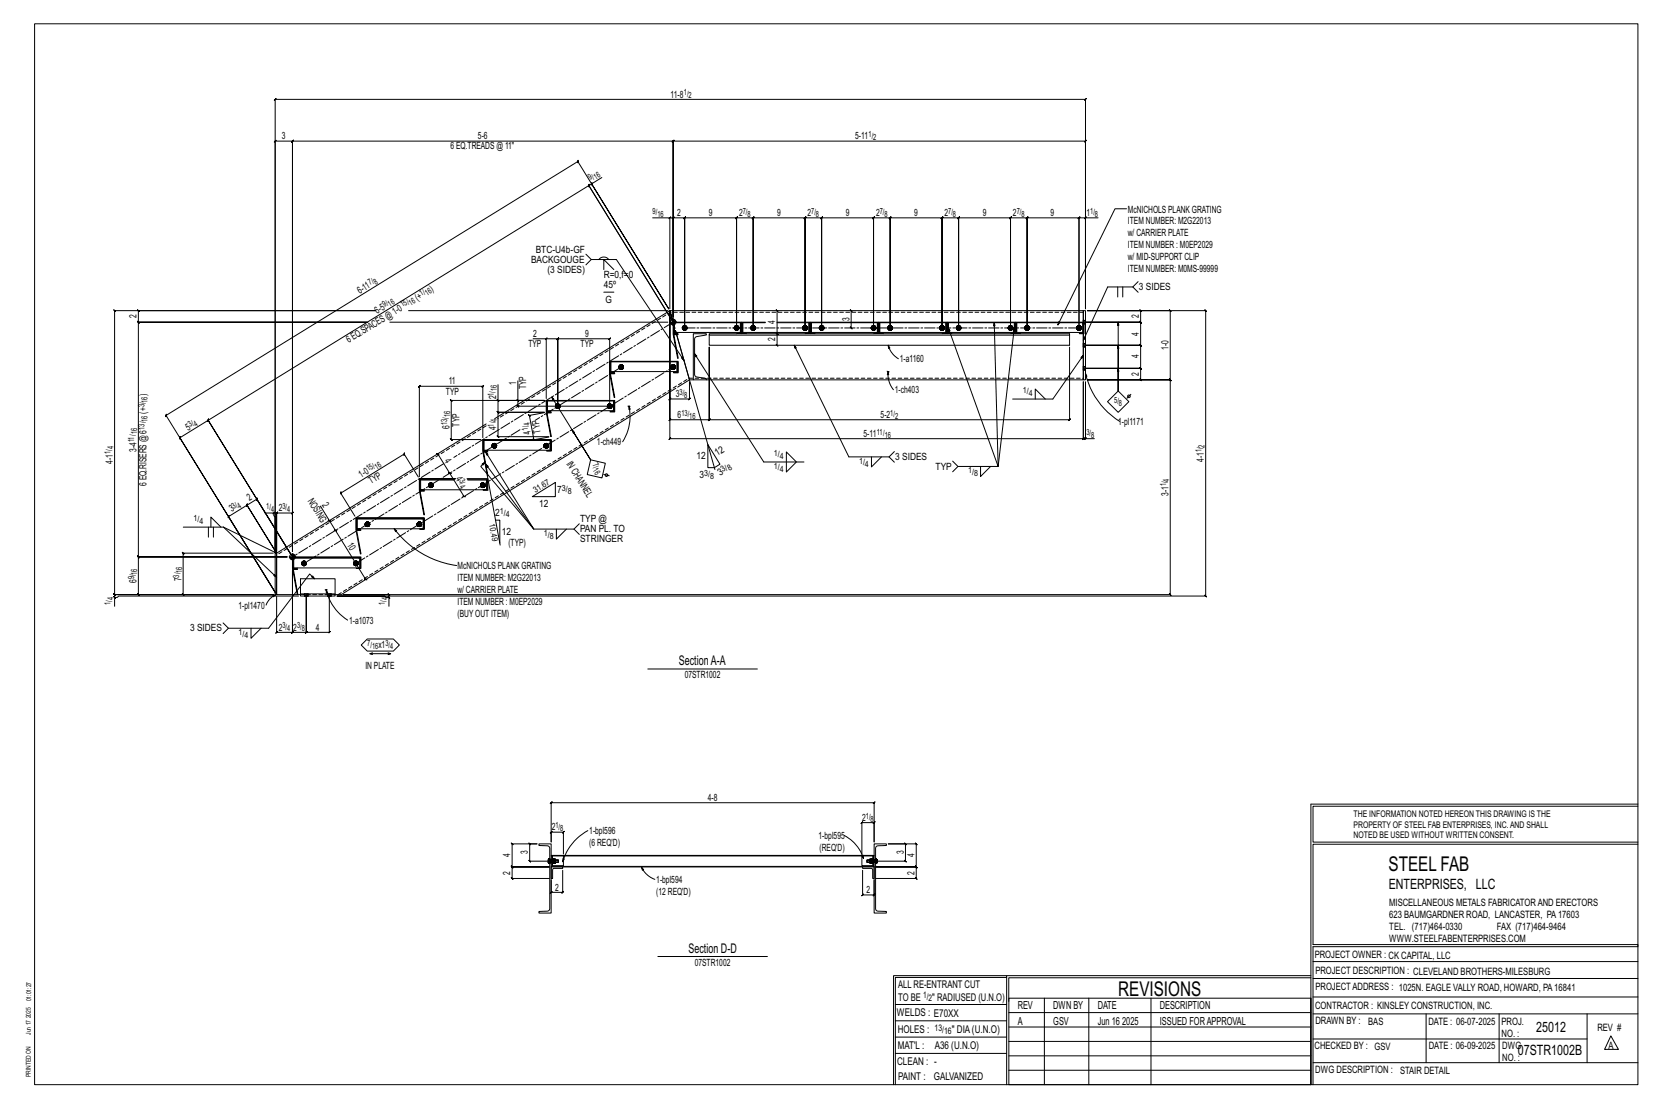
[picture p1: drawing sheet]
<svg xmlns="http://www.w3.org/2000/svg" width="914mm" height="610mm" viewBox="0 0 914 610" stroke-linecap="round" stroke-linejoin="round" font-family="sans-serif">
<g fill="none" stroke="#000" stroke-width=".55">
<path d="M19 13h883v584h-883zM331 98l-5 3 42 69-50-81v-1v2v-1l-227 140 1-1-1 1 61 98-53-86v1v-2v1l16-10-1 1 1-1 45 75-45-75-1 1 1-1 209-129v1v-2v1l46 75-46-75v1v-2v1l2-1M326 101v1zM359 120h10v50M369 120h-1l1-1zM369 120h2h-1l1-1v1v55M598 120v-1l-1 1zM598 120h-4l1-1-1 1v61v-61l1-1-1 1h-29l1-1-1 1v61v-61l1-1-1 1h-9l1-1-1 1v61v-61l1-1-1 1h-28v-1l-1 1h1v61v-61v-1l-1 1h1h-9v-1l-1 1h1v61v-61v-1l-1 1h1h-29l1-1-1 1v61v-61l1-1-1 1h-9v-1l-1 1h1v61v-61v-1l-1 1h1h-29l1-1-1 1v61v-61l1-1-1 1h-9l1-1-1 1v61v-61l1-1-1 1h-28v-1l-1 1h1v61v-61v-1l-1 1h1h-10l1-1-1 1v61v-61l1-1-1 1h-28v-1l-1 1h1v61v-61v-1l-1 1h1h-6v-1l-1 1h1v56M605 120h-7v50M620 115h-6l-32 64M323 140l2 3h14l38 55M325 143l-2 3"/>
<path d="M330 143a3 3 0 0 1 5 0M332 148v-5l6 5M615 158v6M618 158v6M624 158l3 3M627 155l-3 3h-14l-14 29M215 177h153zM225 171h143zM332 161h6M369 177h3M369 172v48h-1l1-1v1h11h-1l1-1v1v-10M369 178l1 1"/>
<path d="M369 177l2 2M370 177l1 1M371 177h37v7h-2l2-1v-5h-37v5l2 1h-2zM371 176l1 1M371 177h.1M371 176v3M371 178h.1M371 178v5v-5M376 180h2v1v1h-2v-1zM405 180h-1M405 180h1l1 1-1 1h-1l-1-1zM405 180h1"/>
<path d="M406 180h1M408 178v5v-5M409 178v5v-5M414 180h1l1 1-1 1h-1l-1-1zM421 177h-13v7h3l-2-1v-5h12M428 177h18v7h-3l3-1v-5h-18M428 171h-1l1 1v-1v13l-1-1 1 1-1-1 1 1v6M442 180h.1M443 180h1v1v1h-1l-1-1zM443 180h1M444 180h.1M445 178v5l1-5"/>
<path d="M446 177h38v7h-3l2-1v-5h-37v5l3 1h-3zM446 178v5l1-5M452 180h1l1 1-1 1h-1l-1-1zM469 171h-1l1 1v-1v10l-1-1 1 1M480 180h.1M480 180h2v1v1h-2v-1zM480 180h1M482 180h.1M483 178v5v-5M484 177h37v7h-2l2-1v-5h-37v5l2 1h-2zM484 178v5v-5M489 180h2v1v1h-2v-1z"/>
<path d="M518 180h-1M518 180h1l1 1-1 1h-1l-1-1zM518 180h1M519 180h1M521 178v5v-5M521 177h38v7h-3l3-1v-5h-37v5l2 1h-3zM522 178v5v-5M527 180h1l1 1-1 1h-1l-1-1zM547 178l2 79h-22l-3-3M556 180h-1M556 180h1l1 1-1 1h-1l-1-1zM556 180h1"/>
<path d="M557 180h.1M558 178v5l1-5M559 177h38v7h-3l2-1v-5h-37v5l3 1h-3zM559 178v5l1-5M565 180h1l1 1-1 1h-1l-1-1zM593 180h.1M593 180h2v1v1h-2v-1zM594 180h.1M595 180h.1M596 178v5v-5M596 176h.1M596 178h.1"/>
<path d="M598 170v-92v-1l-1 1h1h-227v-1l-1 1h1v97v-97v-1l-1 1h1h-210l1-1-1 1 1-1-1 1h-10l1-1-1 1v226v-19v-1v-1h-5M598 170v-115v-1l-1 1h1h-447l1-1-1 1v249M598 176h.1M598 178h.1M599 171h29h-1l1 1v-1v6h-1l1 1v-1h-30h30h-1l1 1v-1v13h-1l1 1v-1h-30h30h-1l1 1v-1v13l-1-1 1 1h-30h30l-1-1 1 1v6h-1l1 1v-1h-29M599 171h45l1 1-1-1v38l1 1-1-1h-45h45l1 1-1-1v118l1 1-1-1h-455h25l1 1-1-1v2M599 171h65h-1l1 1v-1v157h-1l1 1v-1h-478h26l1 1h1v5M616 177v38v-25M293 187h8v32M301 187h6l1-1-1 1v37v-37l1-1-1 1h29h-1l1-1v1v37h-51h1l-1-1v1v-3M301 186l-1 1zM336 199h37v6h-2h2v-6h-37v6h2h-2z"/>
<path d="M336 199v6v-6M371 184h2h-2l2 13zM371 183h37M372 183h.1M372 184h.1M373 199v6v-6M382 184h7l-6 2-1 1v20l2 1h5v1h-7zM382 195l38 59h23M390 185v5h199v-5M404 181l1 1M405 182h1M406 184h-16v1h199v-1h-27"/>
<path d="M407 181l-1 1M409 183h36M411 184h32M427 190l1 1zM437 190l30 62h22l3-3M442 181v1M443 182h1M444 181v1M447 183h36M449 184h32M480 181v1M480 182h1"/>
<path d="M482 181v1M484 183h37M486 184h33M489 190l1 2h-1zM489 190a12 12 0 0 0 6 8M517 181l1 1M518 182h1M520 181l-1 1M522 181l27 76 9-76M522 183h36M524 184h32M555 181l1 1"/>
<path d="M556 182h1M557 181v1M560 183h36M589 191v40l-1 1 1-1h-199h1l-1 1v-1v-40v40h1l-1 1v-1h-21l-1 1 1-1v-59v70h-1l1-1v1h227l1-1-1 1v-32v32l1-1-1 1h2M593 181v1M594 182h.1M595 181v1M596 189h.1M596 191h.1M596 196l-16 24h-23M596 183h.1M598 189h.1"/>
<path d="M598 191h.1M274 212v9h26M285 210v11h15h-52v-1l1 1h-1v21l1 1-1-1h17M304 219l21 34-10-16M336 206h2h-2l2 13zM336 205h37M341 201h2v1v1h-2v-1zM369 202l1 1M370 201l-1 1M370 201h1l1 1-1 1h-1l-1-1zM370 203h1M370 201h1"/>
<path d="M371 201l1 1M372 202l-1 1M372 214l-184 113h-4M380 209l14 50M382 209h-2l-7-25 7 25-7 4M389 209h207v-25v25h2v-38h-2v6v-6h-227l2 6-2-6-97 60M488 204l1 1M489 205v1h-1zM489 205a14 14 0 0 0 3 10M489 205h.1M570 220v-6l5 6M596 202h.1"/>
<path d="M596 204h.1M598 206v1zM598 206a42 42 0 0 0 18 26M598 210v32h4M598 202h.1M598 204h.1M616 203v12M623 217l-3 2M268 233l-116 72v22h13M274 220l1 1zM274 221v6l1 1-1-1h26h-26l1 1-1-1v13l1 1-1-1h28M285 220l1 1z"/>
<path d="M300 227l-9 2v-1l1 1h-1l3 13h-1l1 1v-1l8-1M301 221h37v6h-2h2v-6h-37v6h2h-2zM301 227h2h-2l3 13zM301 221v5v-5M301 226h37M306 223h2v1v1h-2v-1zM334 224l1 1M335 223l-1 1M335 223h1l1 1-1 1h-1l-1-1zM335 225h1M335 223h1M336 223l1 1"/>
<path d="M337 224l-1 1M338 221v5v-5M346 224h.1M346 224l1 1h-1zM346 224a26 26 0 0 1-3 19M346 224h1M610 221l6-6 5 6-5 6zM241 250h-1h2h-1l7 11-1-1 1 1-1-1 1 1 7 12 1 1-1-1M266 242h37v6h-2h2v-6h-37v6h2h-2zM266 241v-28v-1l-1 1h1h-35v-1l-1 1h1v50M266 249h3h-3l3 13zM266 243v5z"/>
<path d="M266 248h37M266 243h37M267 249l27 42-29-34 2-2M267 256l27 35h22l3-3M272 244h1v1v2h-1l-1-2zM300 246h.1M300 245h.1M300 244h1l1 1-1 2h-1l-1-2zM300 247h1M300 244h1M301 245h1M302 246h-1"/>
<path d="M303 243v5zM325 253l8 2-2 8-8-2zM390 245l6 11-3 2h-3zM433 249l5 5-5 6zM480 252v5l5-5M489 252l3 3M527 257l-3 3M540 257v5l5-5M598 241l-1 1zM176 279l5 8h1h-1l4 5h-1h1l16 27h1h-1M230 263l-8-13 1-1-1 2v-1l-34 22v-1l-1 1h1l7 12M231 270h3h-3l3 13z"/>
<path d="M231 270v-6l1 6M232 264h18M233 270h33M237 266h1v1v1h-1l-1-1zM251 264h-20v6h2h-2v-6h19M257 264h12v6h-3h2v-6h-11M258 264h10v6M265 267v1M265 266v1M265 266h1l1 1-1 1h-1v-1zM265 268h1M265 266h1"/>
<path d="M267 266v1M267 267v1M268 264v6M268 262l7 38M293 273l13-7v7zM332 261l3 1M101 290h22M115 290v6M116 290v-5l6 5M117 290v6M123 290l29 15M123 290l29 28"/>
<path d="M150 283l1-1zM151 283h1l1-1-1 1v21v-21l1-1-1 1h9l1-1-1 1v21v-226v226M196 285h38v6h-3h2v-6h-37v6h3h-3zM196 286l1 5zM197 291h36M197 286h36M202 288h1l1 1-1 1h-1l-1-1zM217 291l1 1v1zM217 291a52 52 0 0 0 34 20M230 289v1M230 288v1M230 288h1l1 1-1 1h-1v-1z"/>
<path d="M230 290h1M230 288h1M232 288v1M232 289v1M233 286v5zM273 286h2v13M306 291v6l6-6M316 291l3 3M150 305h-49l-1-1 1 1v22h-1l1 1v-1h49h-74l1 1-1-1v-20h1l-1-1v1h82h-82h1l-1-1v1v-130l1 1-1-1h126h-126l1 1-1-1v-6l1 1-1-1h131h-144l1 1-1-1v156l1 1-1-1h87h-87l1 1-1-1v2M151 305h1v22h-1zM159 307h4M159 307l2 1"/>
<path d="M160 307l1 1M160 307h1M160 306l-19-31 1-1-1 2v-1l-5 3v1v-1l16 26-16-26v1v-1l-10 6v1v-1l26 43M161 307h.1M161 307h38v6h-3h2v-6h-37v6h3h-3zM161 306l1 1M161 305l2 2M161 306v1M161 305v4M161 313h3l-3 1 3 13zM161 305l2 1M161 313v-6l1 6"/>
<path d="M162 307h36v6M164 313h32M167 309h1l1 1-1 1h-1l-1-1zM173 319l-3-3-22 30h-22l-3-3M195 310v1M195 309v1M195 309h2v1v1h-2v-1zM195 311h1M195 309h1M197 309v1M197 310v1M198 301l-2-9h3h-3l3 13-1-4"/>
<path d="M198 307v6M63 328l1 1zM150 328l2-1-1 2zM152 327l-4 3-2 3M164 328h-99v1h-2v5M165 327h19v1h-19zM165 327v-8h19v8M168 327h.1M168 328h.1M170 327h.1M170 328h.1M179 325h1"/>
<path d="M180 325v1v1zM180 325a27 27 0 0 0 11 16M180 325h.1M180 327h.1M180 328h.1M181 328v20h1l-1 1v-1h-12l-1 1 1-1v-20v20l-1 1 1-1h-8h1l-1 1v-1v-34v34h1l-1 1v-1h-9h1l-1 1v-1v-20M182 327h.1M182 328h.1M214 328l1 1zM126 346l-3 3M138 346v5l6-5M199 355l3-3h15l3 3-3 4h-15z"/>
<path d="M204 360h11h-1M205 359l-1 1h1M214 359l1 1M357 368h60M324 457a29 29 0 0 0-14 18M722 443v154M722 443h180M902 444h-179v20h179M297 465h6v38h-6v-1h5l1-2v-33l-1-1h-5zM302 475h1M302 474l1 1M302 474v-1l1 1h-11v1l-1-1h1v-9l-1-1 1 1h4h-14l-1-1 1 1v12h-1l1 1v-1h20h-20h-1l1 1v-1v7l-1-1 1 1h20"/>
<path d="M302 473l1 1M302 473h1M303 474h.1M303 475h.1M303 473h-1v2M303 473h.1M303 471h178zM303 477h7v1h-6v6h-1zM303 477h178M304 471v6zM304 474h1v1h2v-1M305 473h-1v2h2h-1"/>
<path d="M305 474h1v1h1v-1M307 474l-3-1v2h1h-1M307 474l-2-1v2M310 477h171v7h-1v-6h-5v-1M310 479v12l-1 1 1-1h-7h1l-1 1v-1v-6M310 473h1l-1 2zM310 471v6h-6M310 470v-12h1l-1 1v-1h-7h1l-1 1v-1v6v-22v1l1-1h-1h178v1l1-1h-1v22v-11h1l-1 1v-1h-7h1l-1 1v-1v17M353 478l1 1zM353 478a13 13 0 0 0 7 6M465 460a22 22 0 0 1 10 13M474 471h1v2z"/>
<path d="M474 471v6h7M475 479v14h-1l1-1v1h6l1-1-1 1v-8M480 474h-3v1h3M480 473h-1v2h2v-2h-1v2M481 474v-1h-2v2h2h-4v-1h4v1M481 471v6zM481 474h.1M481 475h.1M481 465h7v1h-5l-1 1v33l1 2h5v1h-7zM482 475h1M482 474l1 1M482 473l1 1"/>
<path d="M482 474h.1M482 475h.1M482 473h1M483 473h-1v2M483 475h-1M483 475l-1-1h16l1 1-1-1v-9h1l-1-1v1h-9h15v-1l1 1h-1v12l1 1-1-1h-22h22l1 1-1-1v7v-1l1 1h-1h-22M483 473v1M902 465h-179v55h179v1h-179v76M362 527h60M554 538h-61v59M554 537h168M722 538h-167v13"/>
<path d="M723 539h179M723 530h179M493 553h61M555 550h167v47h-167zM555 558h167M575 550v47M599 550v47M634 550v47M723 549h179M723 558h179M785 558v27M825 558v27"/>
<path d="M874 558v27M493 571h61M493 562h61M555 573h167M555 566h167M723 572h151M887 570l4 8h-8zM492 597v-60h62v60M493 580h61M555 589h167M555 581h167M723 585h179"/>
<circle cx="371" cy="177" r="1.6"/>
<circle cx="377" cy="181" r=".6"/>
<circle cx="405" cy="181" r=".6"/>
<circle cx="415" cy="181" r=".6"/>
<circle cx="443" cy="181" r=".6"/>
<circle cx="452" cy="181" r=".6"/>
<circle cx="481" cy="181" r=".6"/>
<circle cx="490" cy="181" r=".6"/>
<circle cx="519" cy="181" r=".6"/>
<circle cx="528" cy="181" r=".6"/>
<circle cx="556" cy="181" r=".6"/>
<circle cx="565" cy="181" r=".6"/>
<circle cx="594" cy="181" r=".6"/>
<circle cx="342" cy="202" r=".6"/>
<circle cx="371" cy="202" r=".6"/>
<circle cx="621" cy="218" r=".7"/>
<circle cx="307" cy="224" r=".6"/>
<circle cx="336" cy="224" r=".6"/>
<circle cx="272" cy="245" r=".6"/>
<circle cx="301" cy="245" r=".6"/>
<circle cx="237" cy="267" r=".6"/>
<circle cx="266" cy="267" r=".6"/>
<circle cx="334" cy="262" r=".7"/>
<circle cx="202" cy="289" r=".6"/>
<circle cx="231" cy="289" r=".6"/>
<circle cx="161" cy="307" r="1.6"/>
<circle cx="167" cy="310" r=".6"/>
<circle cx="196" cy="310" r=".6"/>
</g>
<g fill="none" stroke="#000" stroke-width=".55" stroke-dasharray="2 1.4">
<path d="M371 177v1zM371 179l1 4zM376 180h.1M376 180v-1zM376 180v1v1M376 180h2M376 179l1 1zM376 179h1zM377 180h.1M377 179v1zM377 179h.1M377 179l1 1z"/>
<path d="M378 180h.1M405 180h-1zM405 180h.1M405 180v-1zM405 180v1M405 180l-1 1 1 1M405 180h1M405 179v1zM405 179h.1M405 180v-1M405 179l1 1M405 179h1z"/>
<path d="M406 180h.1M406 179v1zM406 180l1 1M406 180h1zM414 180h-1zM414 180h.1M414 180v-1zM414 180l-1 1 1 1M414 180h1M414 179v1zM414 179h1zM415 179v1z"/>
<path d="M415 180h.1M415 179h.1M415 179l1 1zM416 180h.1M442 180h.1M442 180h1zM442 180l1-1zM442 180v1M442 180h1M443 180l-1 1 1 1M443 180h1M443 179v1z"/>
<path d="M443 179h.1M443 180v-1M443 180h.1M443 179l1 1M443 179h1zM444 180h.1M444 179v1zM444 180v1M451 180h.1M451 180h1zM451 180l1-1zM452 180l-1 1 1 1"/>
<path d="M452 180h1M452 179v1zM452 179h.1M452 180h.1M452 179h1zM453 180h.1M453 179v1zM480 180h.1M480 180v-1zM480 180v1M480 180v1v1M480 180h2"/>
<path d="M480 179l1 1zM480 179h1zM480 180l1-1M481 180h.1M481 179v1zM481 179v1M481 179h.1M481 180h1M481 179l1 1zM482 180v1M482 180h.1M489 180h.1"/>
<path d="M489 180l1-1zM489 180v1v1M489 180h2M490 179v1zM490 179h.1M490 180h.1M490 179l1 1zM491 180h.1M518 180h-1zM518 180h.1M518 180v-1zM518 180v1"/>
<path d="M518 180l-1 1 1 1M518 180h1M518 179v1zM518 179h1zM518 180l1-1M519 179v1zM519 180h.1M519 179v1M519 179h.1M519 180l1 1M519 180h1zM527 180h.1"/>
<path d="M527 180v-1zM527 180l-1 1 1 1M527 180h1M527 179v1zM527 179h1zM528 179v1zM528 180h.1M528 179h.1M528 179l1 1zM529 180h.1M555 180h.1M555 180h1z"/>
<path d="M555 180l1-1zM555 180v1M555 180h1M556 180h.1M556 180l-1 1 1 1M556 180h1M556 179v1zM556 179h.1M556 180v-1M556 179l1 1M556 179h1zM557 180h.1"/>
<path d="M557 179v1zM557 180v1M565 180h-1zM565 180h.1M565 180v-1zM565 180l-1 1 1 1M565 180h1M565 179v1zM565 179h.1M565 179h1zM566 180h.1M566 179v1z"/>
<path d="M566 180h1zM593 180h.1M593 180l1-1zM593 180v1M593 180h1M593 180v1v1M593 180h2M594 179v1zM594 179h.1M594 180v-1M594 180h.1M594 179v1"/>
<path d="M594 180h1M594 179l1 1zM595 180v1M595 180h.1M596 177h2zM596 177h2M596 177v-1M596 178h.1M596 178h2M596 177l2 1M596 177h.1M596 172h-227l-95 59"/>
<path d="M598 176h-2M598 176v1M598 177v1M372 183h.1M372 184h.1M376 181h.1M376 180v1zM376 181v1zM376 182h2M376 182h1zM377 181l-1 1zM377 181h.1"/>
<path d="M377 180l-1 1h1M377 181v1zM377 182h.1M377 182l1-1zM377 181v-1M378 181h.1M378 182v-1v-1M378 180v1zM404 181h.1M404 181h1zM404 180v1zM404 180v1"/>
<path d="M404 180h1zM405 181h.1M405 181v1zM405 181v1M405 182h.1M405 182h1M405 181h1M405 182h1zM406 181h.1M406 181v1zM406 182v-1M406 182v-1z"/>
<path d="M406 182h.1M406 181v-1M406 182l1-1-1-1M406 181h1zM406 181l1-1M407 181h-1zM407 180v1zM407 181h.1M413 181h.1M413 181h1zM413 180v1zM413 180h1z"/>
<path d="M414 181h.1M414 181v1zM414 182h1M414 182h1zM415 180l-1 1h1M415 181v1zM415 182h.1M415 181h.1M415 182l1-1zM415 181v-1M415 181h1zM415 180h1z"/>
<path d="M415 182l1-1-1-1M416 181h.1M416 180v1zM442 181h.1M442 180v1zM442 181h1zM442 181l1 1zM442 181l1 1M442 182h1M443 182h1M443 181h.1M443 182h.1"/>
<path d="M443 181v1zM443 180v1M443 182h1zM443 181h1M444 181v1zM444 181h.1M444 182v-1M444 182v-1zM444 182h.1M444 181v-1M444 182v-1v-1M444 180v1z"/>
<path d="M451 181h.1M451 180v1zM451 181h1zM451 181l1 1zM452 181h.1M452 182h1M452 182h.1M452 181v1zM452 180v1M452 182h1zM452 181h1M453 181v1z"/>
<path d="M453 181h.1M453 182v-1zM453 181v-1M453 182l1-1-1-1M453 181h1zM453 180l1 1zM454 181h-1zM480 181h.1M480 180v1zM480 181v1zM480 181v1M480 182h.1"/>
<path d="M480 182h2M480 182h1zM480 182h1M481 181l-1 1zM481 181h.1M481 180v1M481 181v1zM481 182h.1M481 182l1-1M481 182l1-1zM481 182h1M481 181v-1"/>
<path d="M481 181h1zM481 180h1zM482 182v-1v-1M482 181h.1M482 181v-1M482 180v1zM489 181h.1M489 180v1zM489 181l1 1zM489 182h2M490 182h.1M490 181v1z"/>
<path d="M490 181h.1M490 180l-1 1h1M490 181h1M490 180h1M490 182l1-1zM491 181v-1M491 181h.1M491 182v-1v-1M491 180v1zM517 181h.1M517 181h1zM517 180v1z"/>
<path d="M517 180v1M517 180h1zM518 181h.1M518 181v1zM518 181v1M518 182h.1M518 182h1M518 182h1zM518 181h1M519 181v1zM519 182h.1M519 181h.1"/>
<path d="M519 182v-1M519 182v-1zM519 181v-1M519 182l1-1-1-1M519 181h1zM519 181l1-1M520 181h-1zM520 180v1zM520 181h.1M526 181h1zM527 180l-1 1zM527 181h.1"/>
<path d="M527 181v1zM527 182h1M527 182h1zM528 180l-1 1h1M528 181v1zM528 182h.1M528 181h.1M528 182l1-1zM528 181v-1M528 181h1zM528 180h1zM528 182l1-1-1-1"/>
<path d="M529 181h.1M529 180v1zM555 181h.1M555 180v1zM555 181h1zM555 181l1 1zM555 181l1 1M556 181h.1M556 182h.1M556 182h1M556 181v1zM556 180v1"/>
<path d="M556 181h1M556 182h1zM557 181h.1M557 181v1zM557 182v-1M557 182v-1zM557 182h.1M557 181v-1M557 182l1-1-1-1M557 181h1zM557 180l1 1zM558 181h-1z"/>
<path d="M564 181h.1M564 181h1zM564 180v1zM564 180h1zM565 181h.1M565 181v1zM565 182h1M565 182h.1M565 180v1M565 182h1zM565 181h1M566 181v1z"/>
<path d="M566 181h.1M566 182v-1zM566 181v-1M566 182l1-1-1-1M566 181h1zM567 181h-1zM567 180v1zM567 181h.1M593 181h.1M593 180v1zM593 181l1 1zM593 181l1 1"/>
<path d="M593 182h1M593 182h2M594 182h.1M594 181v1zM594 181h.1M594 180v1M594 181h1M594 182l1-1M594 182l1-1zM594 182h1M595 181v-1M595 181h.1"/>
<path d="M595 182v-1v-1M595 180v1zM596 190h2zM596 190h2M596 189h2M596 189h.1M596 191h.1M596 191h2M596 190l2 1M596 183h.1M598 189h-2M598 189h.1"/>
<path d="M598 190v1M341 202v1zM341 202h.1M341 203h.1M341 203v-1zM341 201v1zM341 203h1zM341 201h1zM341 201v1v1M341 203h2M341 201h2M342 203h.1"/>
<path d="M342 201h.1M342 202h-1l1 1M342 203l1-1M342 202h.1M342 202h1M342 203h1zM342 201h1zM343 202h.1M343 203h.1M343 202v-1zM343 203v-1v-1M343 202v1z"/>
<path d="M343 201v1zM369 202v1zM369 202h1zM369 202h.1M369 203h1zM369 203l1-1zM370 201l-1 1zM370 203h.1M370 201v1zM370 201h.1M370 201v2M370 202h.1"/>
<path d="M370 201l-1 1 1 1M370 203h1M370 201h1M370 203h1zM370 201h1zM370 202v1M370 202h1M371 203h.1M371 201h.1M371 203v-1M371 202h.1M371 202v-1z"/>
<path d="M371 203l1-1-1-1M371 202l1 1zM371 202h1zM371 203l1-1M371 201l1 1M371 201l1 1zM372 203h-1zM372 202h.1M372 202v1zM596 202l2 1zM596 202h2M596 202h.1"/>
<path d="M596 204h.1M596 204h2M596 203l2 1M598 202h-2M598 202h.1M598 203h.1M268 234l-116 72M306 224h.1M306 223v1zM306 224v1zM306 223h.1M306 225v-1z"/>
<path d="M306 225h1zM306 223h1zM306 223v1v1M306 225h2M306 223h2M307 225h.1M307 223h.1M307 223v-1zM307 224v1zM307 224h.1M307 223l-1 1h1M307 225h1z"/>
<path d="M307 224h1M307 223h1M307 222v1zM307 222l1 1zM307 224l1 1zM308 223h-1zM308 225h.1M308 223h.1M308 224v-1M308 224h.1M308 224v1zM308 225v-1v-1"/>
<path d="M308 223v1zM334 224h.1M334 224h1zM334 223v1zM334 224l1 1zM334 223h1zM335 223h-1zM335 225v-1zM335 225h.1M335 223h.1M335 223v2M335 224h.1"/>
<path d="M335 223l-1 1 1 1M335 225h1M335 223h1M335 225h1zM335 223l1-1zM335 223l1-1M335 224v1zM335 223v1M335 224h1M336 225h.1M336 222v1zM336 223h.1"/>
<path d="M336 222v1M336 224h.1M336 224v1zM336 225h1zM336 223h1zM336 224v-1M336 224l1 1zM336 225l1-1-1-1M336 224h1zM336 225l1-1M336 223l1 1M337 223h.1"/>
<path d="M337 224v1zM337 223v1zM337 224h.1M271 245v1zM271 245h.1M271 246h.1M271 246h1zM271 246l1 1zM271 245h1zM271 245l1-1zM272 244l-1 1 1 2M272 247h1"/>
<path d="M272 244h1M272 246h.1M272 245h.1M272 247h.1M272 244v1zM272 244h.1M272 246v1zM272 245v1M272 247h1zM272 246h1M272 245h1M272 244h1z"/>
<path d="M272 246l1 1zM273 244l-1 1zM273 247v-1zM273 244v1zM273 246v-1M273 246h.1M273 245h.1M273 247v-2v-1M273 245v1zM299 245l1 1zM299 245h1zM300 245h-1z"/>
<path d="M300 245v1M300 246h.1M300 245h.1M300 246v1zM300 245v-1zM300 246v1M300 245v-1M300 244l-1 1 1 2M300 247h1M300 244h1M300 247h1zM300 244v1z"/>
<path d="M300 244h1zM300 246h1M300 245h1M301 246v1zM301 247h.1M301 246h.1M301 244v1zM301 245h.1M301 244h.1M301 247l1-1M301 244l1 1M301 247l1-1z"/>
<path d="M301 247v-1M301 244v1M301 244l1 1zM301 246v-1M301 246h1zM301 245h1zM301 247l1-2-1-1M302 246v-1M302 245h.1M302 245v1M302 246h.1M302 245v1z"/>
<path d="M231 270h1M232 270h1M236 267v1zM236 267h.1M236 268h.1M236 266v1zM236 268h1zM236 266l1 1zM236 266h1zM237 266l-1 1 1 1M237 268h1M237 266h1"/>
<path d="M237 268h.1M237 267h.1M237 266h.1M237 267v1M237 268h1zM237 267h1M237 266h1zM238 268h.1M238 266h.1M238 268v-1M238 267h.1M238 267v-1z"/>
<path d="M238 268v-1v-1M238 266v1zM238 267v1zM265 267v1zM265 267h.1M265 268h.1M265 266v1zM265 266h.1M265 266v2M265 266v1v1M265 268h1M265 266h1"/>
<path d="M265 268h1zM265 266h1zM265 267v1M265 267h1M266 268h.1M266 266h.1M266 270h2M266 267h.1M266 268h1M266 266h1M266 268h1zM266 266h1z"/>
<path d="M266 268v-1M266 267l1-1zM266 268l1-1-1-1M267 268h.1M267 267h.1M267 268v-1M267 266v1M267 266v1zM267 267v1zM268 270h.1M201 289h.1M201 288v1z"/>
<path d="M201 289v1zM201 289h1zM201 288h1zM201 288h.1M201 290l1-1zM201 290h1zM202 289h.1M202 288l-1 1 1 1M202 290h1M202 288h1M202 288h.1M202 290h.1"/>
<path d="M202 288v-1zM202 289v1zM202 288v1M202 290h1zM202 289h1M202 287v1zM202 287l1 1zM203 289v1zM203 289h.1M203 288h.1M203 290h.1M203 289v-1"/>
<path d="M203 290l1-1-1-1M203 289h1zM203 288l1 1zM204 289h-1zM230 289h.1M230 288v1zM230 289v1zM230 288h.1M230 290v-1zM230 290h.1M230 288v2M230 288v1v1"/>
<path d="M230 290h1M230 288h1M230 290h1zM230 288h1zM230 288l1-1zM231 289l-1 1zM231 289h.1M231 288h.1M231 288v1M231 290h.1M231 287v1zM231 289v1z"/>
<path d="M231 290h1M231 288h1M231 290h1zM231 288h1zM231 289v-1M231 289l1 1zM231 290l1-1-1-1M232 289h.1M232 288h.1M232 290v-1M232 288v1M232 289v1z"/>
<path d="M232 288v1zM166 310v1zM166 310h1zM166 310h.1M166 311h.1M166 311h1zM166 309v1zM166 309l1 1zM166 309h1zM167 310h.1M167 311h.1M167 309l-1 1 1 1"/>
<path d="M167 311h1M167 309h1M167 311v1zM167 309h.1M167 310v1M167 312l1-1zM167 310h1M167 309h1zM168 311h.1M168 309h.1M168 311v-1M168 310h.1"/>
<path d="M168 310v-1zM168 311l1-1-1-1M168 311h1zM168 310h1zM168 309l1 1zM169 311h-1zM169 310h.1M169 310v1zM195 310v1zM195 310h.1M195 311h.1M195 309v1z"/>
<path d="M195 309h.1M195 309v2M195 309v1v1M195 311h2M195 309h2M195 311l1 1zM195 309h1zM195 311h1M195 309h1M196 311h-1zM196 311h.1M196 309h.1"/>
<path d="M196 310v1M196 310h.1M196 311v1zM196 312v-1zM196 311h1M196 309h1M196 311h1zM196 309h1zM196 311v-1M197 311h.1M197 310h.1M197 310v-1z"/>
<path d="M197 311v-1v-1M197 311v-1M197 309v1M197 309v1zM197 310v1zM165 327h19M168 327h.1M168 327v1M168 328h.1M168 328v-1M168 327l1 1zM169 328v-1"/>
<path d="M169 327h.1M169 328l1-1M170 328v-1M170 328h.1M180 327h.1M180 327v1M180 328h.1M181 328v-1M181 327v1zM181 328l1-1M181 327h1M182 328v-1"/>
<path d="M182 328h.1M186 327l193-119h217M302 475h.1M302 474h.1M302 473h.1M302 475v-1M302 473v1v-1M302 475h1M302 474h1M302 473h1M303 474h.1M303 475h.1"/>
<path d="M303 474v1M303 475l-1-2M303 473h.1M303 475v-2M303 475h1zM303 474h1zM304 474h.1M304 475h1zM304 475h1M304 475h.1M304 474h1zM304 474h1v1"/>
<path d="M304 473h1v1M305 473v2h-1v-2l1 1v-1M305 475h1zM305 475h1M305 474v1zM305 474h1zM305 474h1v1M305 473h.1M305 473h1v1M305 475h-1v-2M305 475h.1M305 475h2v-1"/>
<path d="M305 474h.1M305 474h2M306 475h-1M306 475h.1M306 475h1v-1M306 474h.1M306 474h1M479 475h-2v-1h2M479 475h1zM479 475h1M479 475h.1M479 474h.1"/>
<path d="M479 474h1zM479 474h1v1M479 475h2zM479 475h2M479 474h2zM479 474h2v1M480 475h-1v-2h1M480 475v-2M480 474v-1M480 473h1M481 475h.1M481 474v1"/>
<path d="M481 474h.1M481 475h-2v-2h2M481 475h1zM481 474h1zM481 474v-1M481 473v2h-1v-2M481 475h1M482 474h-1M482 475h.1M482 474h.1M482 473h.1M482 475h-1"/>
<path d="M482 475v-1M482 474v-1M482 475h1M482 475h1zM482 474h1M482 474h1zM482 473h1zM482 473h1M483 475h-1v-2M483 475h-1zM483 474l-1-1h1M483 475v-2"/>
</g>
<path d="M371 177l-97 60M377 181h217M342 202l-47 29M274 237l-24 15M286 237l-119 73M244 255l-83 52M196 310l175-108" fill="none" stroke="#000" stroke-width=".55" stroke-dasharray="5.8 1 1 1"/>
<g font-size="11.2">
<text x="764" y="480">STEEL FAB</text>
<text x="616" y="548">REVISIONS</text>
</g>
<g font-size="7.9">
<text x="765" y="490">ENTERPRISES, LLC</text>
<text x="846" y="569">25012</text>
<text x="836" y="581">07STR1002B</text>
</g>
<g font-size="7.3">
<text x="374" y="366">SectionA-A</text>
<text x="379" y="525">Section D-D</text>
</g>
<g font-size="6.1">
<text x="560" y="556">REV</text>
<text x="580" y="556">DWN BY</text>
<text x="604" y="556">DATE</text>
<text x="639" y="556">DESCRIPTION</text>
<text x="560" y="564">A</text>
<text x="580" y="564">GSV</text>
<text x="604" y="564">Jun 16</text>
<text x="618" y="564">2025</text>
<text x="639" y="564">ISSUED FORAPPROVAL</text>
</g>
<g font-size="5.9">
<text x="494" y="560">WELDS : E70XX</text>
<text x="494" y="569">HOLES :</text>
<text x="524" y="569">&quot; DIA(U.N.O)</text>
<text x="494" y="578">MAT'L :</text>
<text x="515" y="578">A36 (U.N.O)</text>
<text x="494" y="586">CLEAN : -</text>
<text x="495" y="595">PAINT :</text>
<text x="514" y="595">GALVANIZED</text>
</g>
<g font-size="5.8">
<text x="494" y="544">ALL RE-ENTRANT CUT</text>
<text x="494" y="551">TO BE</text>
<text x="513" y="551">&quot; RADIUSED (U.N.O)</text>
</g>
<g font-size="5.6">
<text x="765" y="499">MISCELLANEOUS METALS FABRICATORAND ERECTORS</text>
<text x="765" y="505">623 BAUMGARDNER ROAD, LANCASTER, PA17603</text>
<text x="765" y="512">TEL. (717)464-0330</text>
<text x="824" y="512">FAX (717)464-9464</text>
<text x="765" y="519">WWW.STEELFABENTERPRISES.COM</text>
<text x="724" y="528">PROJECT OWNER : CK CAPITAL, LLC</text>
<text x="724" y="537">PROJECT DESCRIPTION : CLEVELAND BROTHERS-MILESBURG</text>
<text x="724" y="545">PROJECTADDRESS : 1025N. EAGLE VALLY ROAD, HOWARD, PA16841</text>
<text x="724" y="556">CONTRACTOR : KINSLEY CONSTRUCTION, INC.</text>
<text x="724" y="564">DRAWN BY :</text>
<text x="753" y="564">BAS</text>
<text x="786" y="564">DATE : 06-07-2025</text>
<text x="827" y="564">PROJ.</text>
<text x="879" y="568">REV #</text>
<text x="827" y="571">NO. :</text>
<text x="724" y="578">CHECKED BY : GSV</text>
<text x="787" y="578">DATE : 06-09-2025</text>
<text x="827" y="578">DWG</text>
<text x="886" y="578">A</text>
<text x="827" y="584">NO. :</text>
<text x="724" y="591">DWG DESCRIPTION : STAIR DETAIL</text>
</g>
<g font-size="5.5">
<text x="369" y="54">11-8</text>
<text x="155" y="77">3</text>
<text x="263" y="77">5-6</text>
<text x="471" y="77">5-11</text>
<text x="248" y="82">6 EQ.TREADS @ 11&quot;</text>
<text x="373" y="119">2</text>
<text x="390" y="119">9</text>
<text x="407" y="119">2</text>
<text x="428" y="119">9</text>
<text x="445" y="119">2</text>
<text x="466" y="119">9</text>
<text x="482" y="119">2</text>
<text x="503" y="119">9</text>
<text x="520" y="119">2</text>
<text x="541" y="119">9</text>
<text x="558" y="119">2</text>
<text x="578" y="119">9</text>
<text x="598" y="119">1</text>
<text x="621" y="117">McNICHOLS PLANK GRATING</text>
<text x="621" y="124">ITEM NUMBER: M2G22013</text>
<text x="621" y="130">w/ CARRIER PLATE</text>
<text x="621" y="137">ITEM NUMBER : M0EP2029</text>
<text x="295" y="139">BTC-U4b-GF</text>
<text x="621" y="143">w/ MID-SUPPORT CLIP</text>
<text x="292" y="145">BACKGOUGE</text>
<text x="621" y="150">ITEM NUMBER: M0MS-99999</text>
<text x="301" y="150">(3 SIDES)</text>
<text x="332" y="153">R=0,f=0</text>
<text x="198" y="162" transform="rotate(-32 198 162)">6-11</text>
<text x="238" y="161" transform="rotate(-32 238 161)">)</text>
<text x="332" y="159">45º</text>
<text x="627" y="160">3 SIDES</text>
<text x="230" y="166" transform="rotate(-32 230 166)">(+</text>
<text x="333" y="167">G</text>
<text x="208" y="173" transform="rotate(-32 208 173)">6-5</text>
<text x="75" y="175" transform="rotate(-90 75 175)">2</text>
<text x="427" y="178" transform="rotate(-90 427 178)">4</text>
<text x="468" y="177" transform="rotate(-90 468 177)">3</text>
<text x="627" y="175" transform="rotate(-90 627 175)">2</text>
<text x="293" y="186">2</text>
<text x="322" y="186">9</text>
<text x="627" y="185" transform="rotate(-90 627 185)">4</text>
<text x="192" y="189" transform="rotate(-32 192 189)">6EQ.SPACES@1-0</text>
<text x="291" y="191">TYP</text>
<text x="320" y="191">TYP</text>
<text x="427" y="188" transform="rotate(-90 427 188)">2</text>
<text x="627" y="197" transform="rotate(-90 627 197)">4</text>
<text x="643" y="193" transform="rotate(-90 643 193)">1-0</text>
<text x="495" y="199">1-a1160</text>
<text x="627" y="207" transform="rotate(-90 627 207)">2</text>
<text x="247" y="212">11</text>
<text x="284" y="212" transform="rotate(-90 284 212)">1</text>
<text x="290" y="214" transform="rotate(-90 290 214)">TYP</text>
<text x="81" y="218" transform="rotate(-90 81 218)">)</text>
<text x="245" y="217">TYP</text>
<text x="273" y="220" transform="rotate(-90 273 220)">2</text>
<text x="372" y="219">3</text>
<text x="493" y="217">1-ch403</text>
<text x="81" y="228" transform="rotate(-90 81 228)">(+</text>
<text x="373" y="230">6</text>
<text x="485" y="230">5-2</text>
<text x="616" y="234">1-pl1171</text>
<text x="104" y="237" transform="rotate(-32 104 237)">5</text>
<text x="247" y="236" transform="rotate(-90 247 236)">6</text>
<text x="253" y="235" transform="rotate(-90 253 235)">TYP</text>
<text x="273" y="237" transform="rotate(-90 273 237)">4</text>
<text x="292" y="239" transform="rotate(-100 292 239)">4</text>
<text x="298" y="238" transform="rotate(-100 298 238)">TYP</text>
<text x="329" y="245">1-ch449</text>
<text x="475" y="241">5-11</text>
<text x="75" y="249" transform="rotate(-90 75 249)">3-4</text>
<text x="395" y="251" transform="rotate(-32 395 251)">12</text>
<text x="62" y="255" transform="rotate(-90 62 255)">4-1</text>
<text x="245" y="254" transform="rotate(58 245 254)">4</text>
<text x="312" y="255" transform="rotate(58 312 255)">INCHANNEL</text>
<text x="383" y="253">12</text>
<text x="493" y="253">3 SIDES</text>
<text x="663" y="254" transform="rotate(-90 663 254)">4-1</text>
<text x="199" y="263" transform="rotate(-32 199 263)">1-0</text>
<text x="251" y="264" transform="rotate(58 251 264)">4</text>
<text x="385" y="263">3</text>
<text x="396" y="262" transform="rotate(-32 396 262)">3</text>
<text x="515" y="259">TYP</text>
<text x="81" y="268" transform="rotate(-90 81 268)">6 EQ.RISERS @ 6</text>
<text x="204" y="267" transform="rotate(-32 204 267)">TYP</text>
<text x="169" y="276" transform="rotate(58 169 276)">NOSING</text>
<text x="307" y="271">7</text>
<text x="643" y="273" transform="rotate(-90 643 273)">3-1</text>
<text x="137" y="276" transform="rotate(-32 137 276)">2</text>
<text x="153" y="282">2</text>
<text x="177" y="278" transform="rotate(58 177 278)">2</text>
<text x="297" y="279">12</text>
<text x="128" y="282" transform="rotate(-32 128 282)">3</text>
<text x="273" y="284">2</text>
<text x="319" y="288">TYP @</text>
<text x="319" y="293">PAN PL. TO</text>
<text x="276" y="295">12</text>
<text x="319" y="299">STRINGER</text>
<text x="191" y="300" transform="rotate(58 191 300)">10</text>
<text x="280" y="301">(TYP)</text>
<text x="252" y="314">McNICHOLS PLANK GRATING</text>
<text x="75" y="321" transform="rotate(-90 75 321)">6</text>
<text x="100" y="320" transform="rotate(-90 100 320)">7</text>
<text x="252" y="320">ITEM NUMBER: M2G22013</text>
<text x="252" y="327">w/ CARRIER PLATE</text>
<text x="131" y="335">1-pl1470</text>
<text x="252" y="333">ITEM NUMBER : M0EP2029</text>
<text x="252" y="340">(BUYOUT ITEM)</text>
<text x="105" y="348">3 SIDES</text>
<text x="153" y="347">2</text>
<text x="161" y="347">2</text>
<text x="174" y="347">4</text>
<text x="192" y="343">1-a1073</text>
<text x="208" y="357">x1</text>
<text x="201" y="368">IN PLATE</text>
<text x="377" y="374">07STR1002</text>
<text x="390" y="441">4-8</text>
<text x="475" y="452">2</text>
<text x="304" y="457">2</text>
<text x="324" y="459">1-bpl596</text>
<text x="324" y="466">(6 REQ'D)</text>
<text x="451" y="462">1-bpl595</text>
<text x="281" y="472" transform="rotate(-90 281 472)">4</text>
<text x="291" y="470" transform="rotate(-90 291 470)">3</text>
<text x="451" y="469">(REQ'D)</text>
<text x="497" y="470" transform="rotate(-90 497 470)">3</text>
<text x="503" y="472" transform="rotate(-90 503 472)">4</text>
<text x="281" y="482" transform="rotate(-90 281 482)">2</text>
<text x="503" y="482" transform="rotate(-90 503 482)">2</text>
<text x="306" y="490">2</text>
<text x="361" y="486">1-bpl594</text>
<text x="477" y="492">2</text>
<text x="361" y="493">(12 REQ'D)</text>
<text x="382" y="532">07STR1002</text>
</g>
<g font-size="5">
<text x="745" y="450">THE INFORMATION NOTED HEREON THIS DRAWING IS THE</text>
<text x="745" y="456">PROPERTY OF STEEL FAB ENTERPRISES, INC.AND SHALL</text>
<text x="745" y="462">NOTED BE USED WITHOUT WRITTEN CONSENT.</text>
<text x="508" y="550">1/</text>
<text x="511" y="551">2</text>
<text x="515" y="568">13/</text>
<text x="520" y="570">16</text>
</g>
<g font-size="4.7">
<text x="376" y="52">1/</text>
<text x="379" y="54">2</text>
<text x="478" y="75">1/</text>
<text x="481" y="77">2</text>
<text x="325" y="99" transform="rotate(-32 325 99)">9/</text>
<text x="328" y="99" transform="rotate(-32 328 99)">16</text>
<text x="359" y="118">9/</text>
<text x="362" y="119">16</text>
<text x="409" y="118">7/</text>
<text x="412" y="119">8</text>
<text x="447" y="118">7/</text>
<text x="449" y="119">8</text>
<text x="484" y="118">7/</text>
<text x="487" y="119">8</text>
<text x="522" y="118">7/</text>
<text x="525" y="119">8</text>
<text x="560" y="118">7/</text>
<text x="562" y="119">8</text>
<text x="600" y="118">1/</text>
<text x="603" y="119">8</text>
<text x="204" y="157" transform="rotate(-32 204 157)">7/</text>
<text x="207" y="157" transform="rotate(-32 207 157)">8</text>
<text x="232" y="163" transform="rotate(-32 232 163)">1/</text>
<text x="235" y="163" transform="rotate(-32 235 163)">16</text>
<text x="212" y="169" transform="rotate(-32 212 169)">9/</text>
<text x="215" y="169" transform="rotate(-32 215 169)">16</text>
<text x="222" y="169" transform="rotate(-32 222 169)">15/</text>
<text x="226" y="168" transform="rotate(-32 226 168)">16</text>
<text x="274" y="215" transform="rotate(-90 274 215)">16</text>
<text x="81" y="222" transform="rotate(-90 81 222)">16</text>
<text x="272" y="218" transform="rotate(-90 272 218)">1/</text>
<text x="374" y="217">3/</text>
<text x="377" y="219">8</text>
<text x="563" y="216">1/</text>
<text x="566" y="218">4</text>
<text x="613" y="222">5/</text>
<text x="79" y="224" transform="rotate(-90 79 224)">3/</text>
<text x="616" y="223">8</text>
<text x="81" y="232" transform="rotate(-90 81 232)">16</text>
<text x="248" y="230" transform="rotate(-90 248 230)">16</text>
<text x="274" y="232" transform="rotate(-90 274 232)">4</text>
<text x="375" y="229">13/</text>
<text x="379" y="231">16</text>
<text x="490" y="229">1/</text>
<text x="493" y="231">2</text>
<text x="76" y="239" transform="rotate(-90 76 239)">16</text>
<text x="79" y="237" transform="rotate(-90 79 237)">13/</text>
<text x="105" y="235" transform="rotate(-32 105 235)">3/</text>
<text x="108" y="235" transform="rotate(-32 108 235)">4</text>
<text x="246" y="234" transform="rotate(-90 246 234)">13/</text>
<text x="272" y="235" transform="rotate(-90 272 235)">1/</text>
<text x="291" y="237" transform="rotate(-100 291 237)">1/</text>
<text x="292" y="234" transform="rotate(-100 292 234)">4</text>
<text x="483" y="239">11/</text>
<text x="598" y="239">3/</text>
<text x="74" y="244" transform="rotate(-90 74 244)">11/</text>
<text x="487" y="241">16</text>
<text x="601" y="241">8</text>
<text x="61" y="250" transform="rotate(-90 61 250)">1/</text>
<text x="63" y="247" transform="rotate(-90 63 247)">4</text>
<text x="426" y="251">1/</text>
<text x="662" y="249" transform="rotate(-90 662 249)">1/</text>
<text x="663" y="247" transform="rotate(-90 663 247)">2</text>
<text x="326" y="256" transform="rotate(58 326 256)">7/</text>
<text x="429" y="253">4</text>
<text x="473" y="255">1/</text>
<text x="476" y="257">4</text>
<text x="203" y="260" transform="rotate(-32 203 260)">15/</text>
<text x="207" y="259" transform="rotate(-32 207 259)">16</text>
<text x="326" y="259" transform="rotate(58 326 259)">16</text>
<text x="388" y="262">3/</text>
<text x="391" y="264">8</text>
<text x="398" y="260" transform="rotate(-32 398 260)">3/</text>
<text x="402" y="259" transform="rotate(-32 402 259)">8</text>
<text x="426" y="258">1/</text>
<text x="429" y="260">4</text>
<text x="533" y="261">1/</text>
<text x="536" y="262">8</text>
<text x="253" y="268" transform="rotate(58 253 268)">4</text>
<text x="253" y="265" transform="rotate(58 253 265)">3/</text>
<text x="642" y="268" transform="rotate(-90 642 268)">1/</text>
<text x="644" y="265" transform="rotate(-90 644 265)">4</text>
<text x="295" y="271" transform="rotate(-32 295 271)">31.67</text>
<text x="309" y="270">3/</text>
<text x="313" y="272">8</text>
<text x="131" y="280" transform="rotate(-32 131 280)">/4</text>
<text x="147" y="280">1/</text>
<text x="149" y="282">4</text>
<text x="155" y="280">3/</text>
<text x="158" y="282">4</text>
<text x="107" y="287">1/</text>
<text x="275" y="283">1/</text>
<text x="278" y="285">4</text>
<text x="110" y="288">4</text>
<text x="269" y="289" transform="rotate(80 269 289)">10.49</text>
<text x="299" y="295">1/</text>
<text x="303" y="297">8</text>
<text x="76" y="316" transform="rotate(-90 76 316)">16</text>
<text x="100" y="315" transform="rotate(-90 100 315)">16</text>
<text x="74" y="319" transform="rotate(-90 74 319)">9/</text>
<text x="99" y="318" transform="rotate(-90 99 318)">3/</text>
<text x="61" y="333" transform="rotate(-90 61 333)">1/</text>
<text x="63" y="331" transform="rotate(-90 63 331)">4</text>
<text x="212" y="333" transform="rotate(-90 212 333)">1/</text>
<text x="214" y="331" transform="rotate(-90 214 331)">4</text>
<text x="155" y="346">3/</text>
<text x="158" y="348">4</text>
<text x="164" y="346">3/</text>
<text x="166" y="348">8</text>
<text x="131" y="350">1/</text>
<text x="135" y="351">4</text>
<text x="202" y="356">7/</text>
<text x="205" y="357">16</text>
<text x="212" y="356">3/</text>
<text x="215" y="357">4</text>
<text x="477" y="451">1/</text>
<text x="479" y="452">8</text>
<text x="306" y="456">1/</text>
<text x="308" y="458">8</text>
</g>
<g font-size="3.7">
<text x="17" y="551" transform="rotate(-90 17 551)">01:01:27</text>
<text x="17" y="561" transform="rotate(-90 17 561)">2025</text>
<text x="17" y="570" transform="rotate(-90 17 570)">Jun 17</text>
<text x="17" y="593" transform="rotate(-90 17 593)">PRINTED ON</text>
</g>
</svg>
